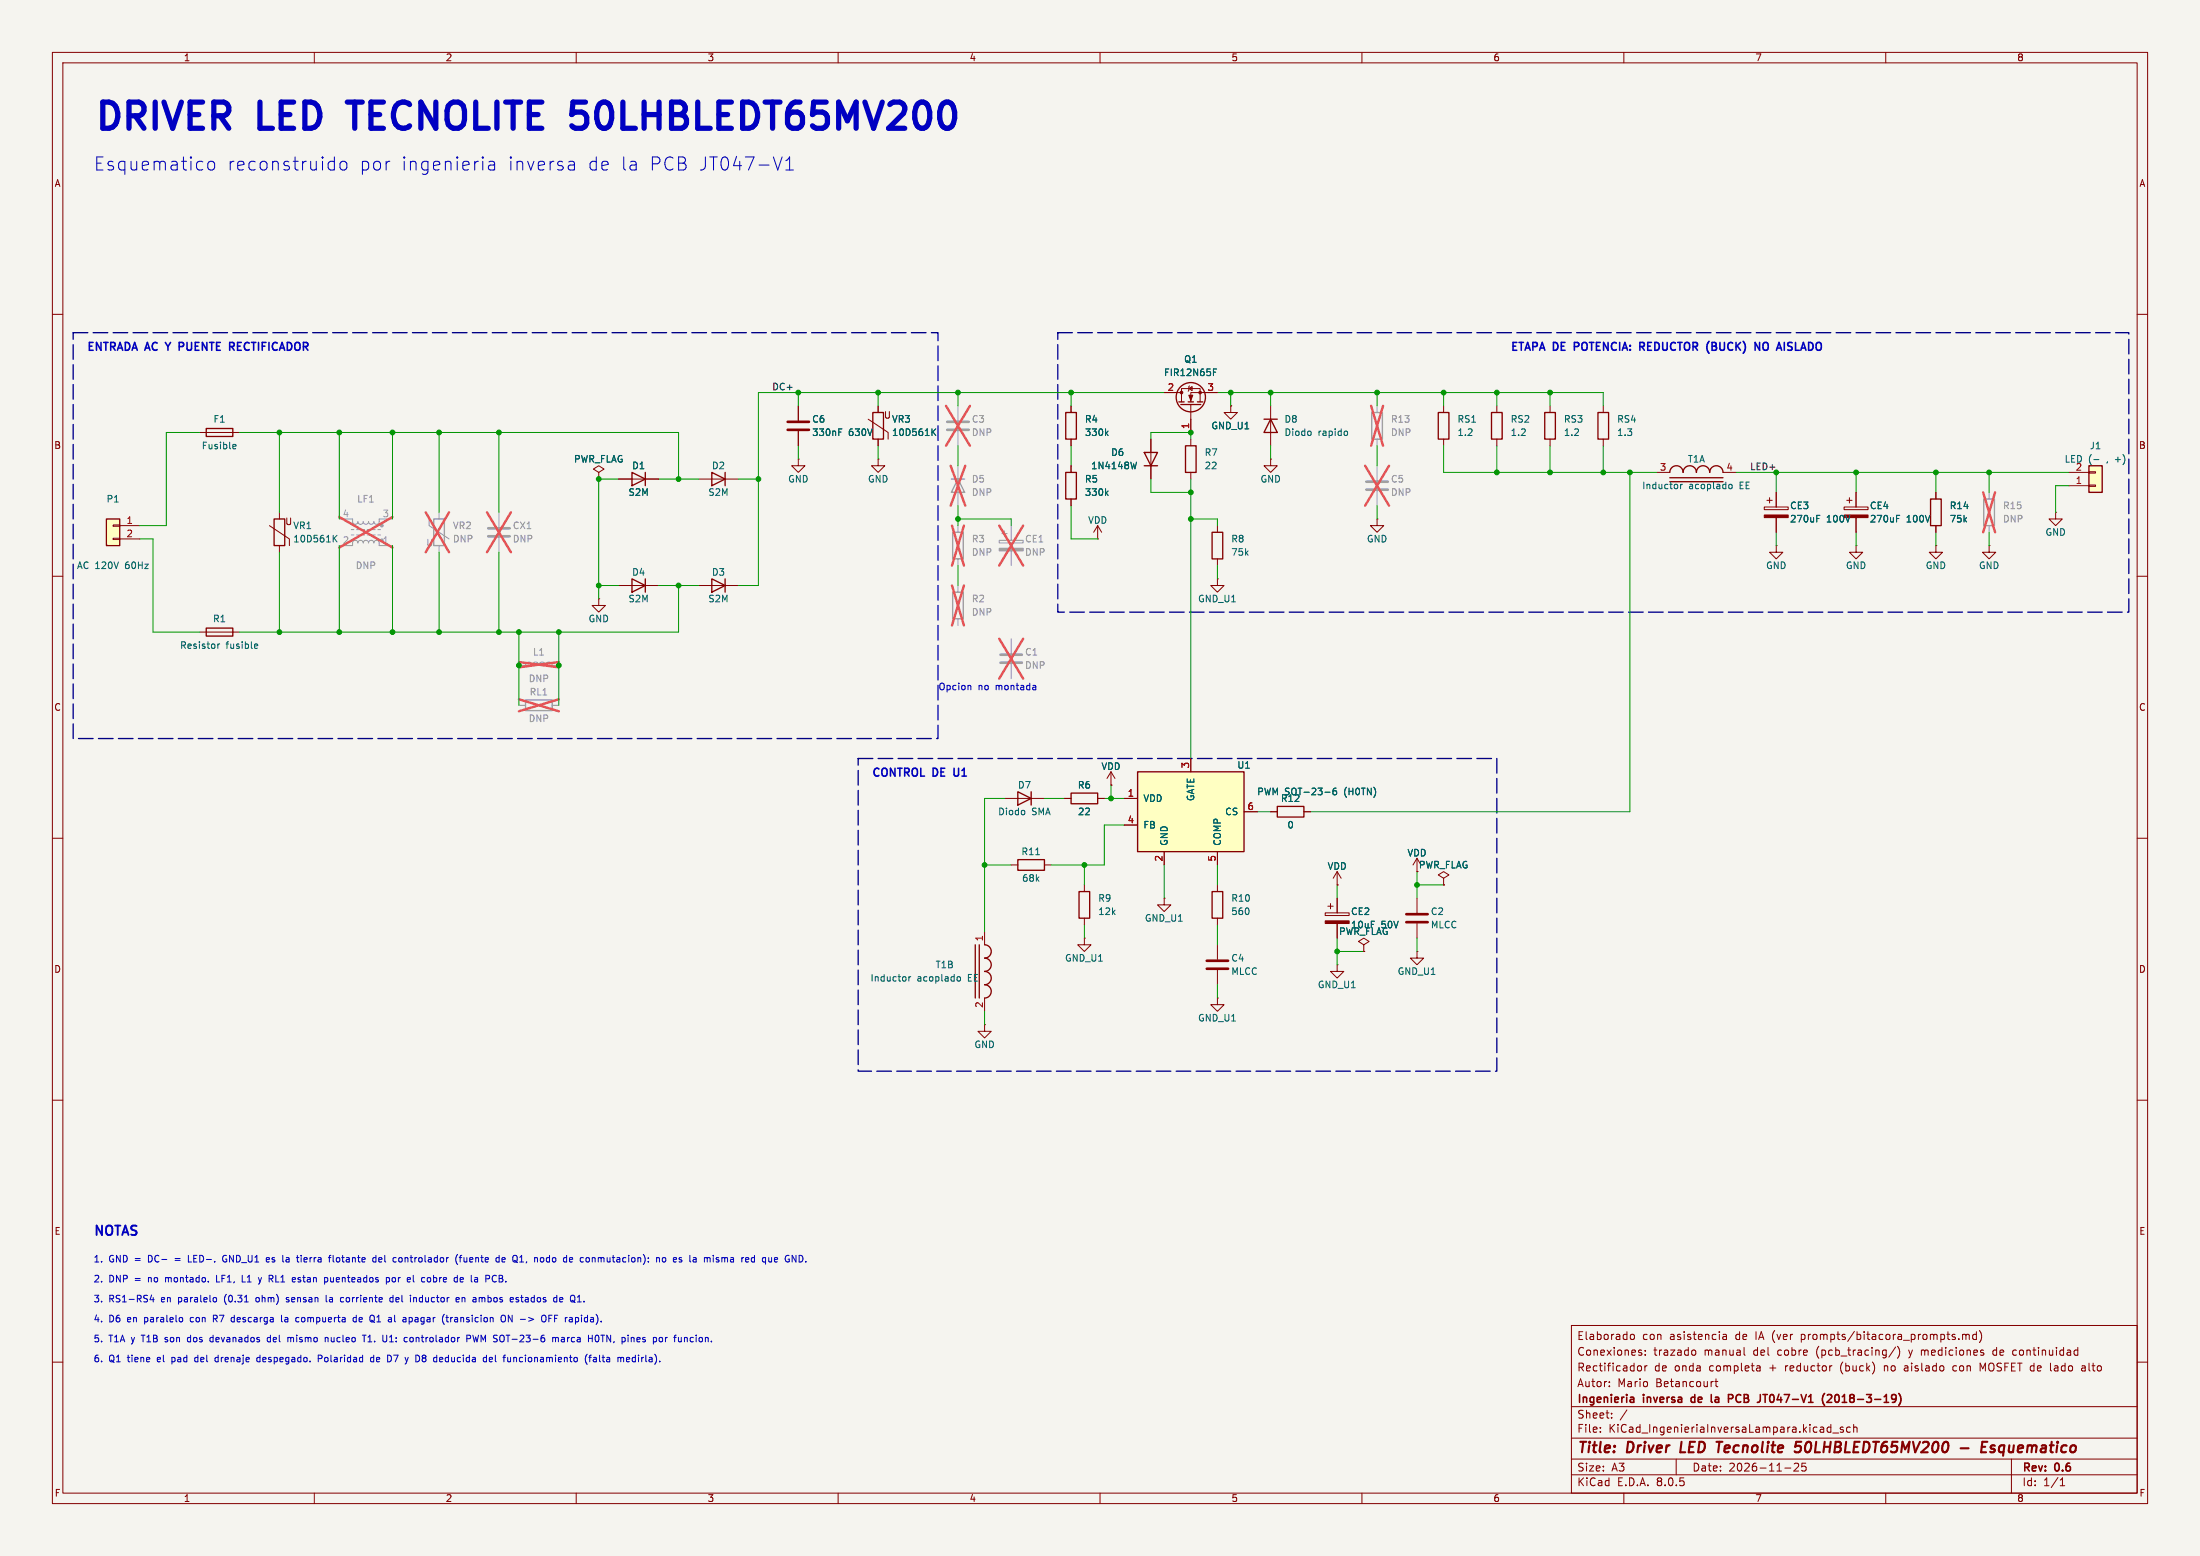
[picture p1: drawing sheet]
<svg xmlns="http://www.w3.org/2000/svg" width="420mm" height="297mm" viewBox="0 0 420 297" stroke-linecap="round" stroke-linejoin="round" font-family="sans-serif">
<path d="M0 0h420v297h-420z" fill="#f5f4ef" stroke="#f5f4ef" stroke-width=".19"/>
<g fill="none" stroke="#840000" stroke-width=".19">
<path d="M10 10h400v277h-400zM12 12h396v273h-396zM60 10v2M110 10v2M160 10v2M210 10v2M260 10v2M310 10v2M360 10v2M10 60h2M408 60h2M167.6 77.5v1.2"/>
<path d="M165.7 80l3.8 2.6v1.2M167.6 83.8v1.3M316.2 90.2h2.6M328.9 90.2h2.6M10 110h2M379.7 104.1v1.3h1.3l-1.3 1.3-1.2-1.3h1.2M379.7 104.1h.1M408 110h2M10 160h2M242.6 154.9h1.2M248.9 154.9h1.3M408 160h2"/>
<path d="M232.4 168.9v1.3M232.4 175.3v1.2M253 174.2h4.6v.6h-4.6zM253.5 173h1M254 172.5v1M255.3 171.5v2.7M255.3 176.3v2.8M270.5 171.5v2.7M270.5 176.3v2.8M260.3 180.3l1.1-.6-1.1-.6-1 .6 1 .6v1.3M260.3 181.6h.1M10 210h2"/>
<path d="M408 210h2M10 260h2M300 253h108v32h-108zM311.4 254.8l.3-.1 .3 .3v.4l-.3 .3-.3-.1-.2-.2zM313 258.2l.4 .1v.2l-.2 .2h-.3M313 257.7l.4 .1M314.1 258.5v.2M314.1 257.8v.1M323.2 257.7l.4 .1 .1 .2v.5l-.5 .2M328.9 254.8h.6l.1 .9M329.6 255l-.5 .1a.29 .29 0 0 0-.2 .3 .29 .29 0 0 0 .2 .3l.5-.1M332.9 257.2v1.3l.3 .2"/>
<path d="M361.9 257.1l-1.3 1.9M362.3 257a1.74 1.74 0 0 1-.1 2.3M373.9 255.5v.2M374.7 254.8l.4-.1 .2 .2M374.7 254.7v1M375.3 254.9l.2-.2 .4 .1v.9M375.3 254.9v.8M377.3 254.8l-.4-.1-.3 .3 .1 .6h.6M377.3 254.2v1.5M377.9 254a1.72 1.72 0 0 1 0 2.3M378.7 258.3v.3M380.7 257.7l-.3 .3v.4l.3 .3"/>
<path d="M384.2 258.4l.2 .2 .4 .1M384.8 257.7l-.4 .1-.2 .2M396.5 257.7l.2 .1M396.7 257.2v1.5M396.7 258.6l-.2 .1M408 260h2M300 278.5h108M300 274.5h108M300 268.5h108M305.5 273.2v.2M305.5 272.5v.1M307.2 264.5v.2"/>
<path d="M307.2 263.8v.1M307.7 270.5v.2M307.7 269.8v.1M310.6 269.1l-1.3 1.9M312.7 260.8l.4-.1 .3 .3-.2 .6h-.5M314 260.7v1M314.4 260.7l-.2 .1-.2 .2M320 278.5v3M326.9 263.7h.2M327.4 263.7h.5M327.6 263.2v1.3l.3 .2M335.5 260.7l.4 .1 .1 .9"/>
<path d="M336 261.6l-.5 .1M336 261l-.5 .1M342.5 279.4l.6-.1 .2 .1 .1 .3-1 1.1h1M344.7 279.3h-.7l-.1 .7 .3-.1h.5l.1 .2-.1 .5-.2 .2-.6-.2M349.5 271.9v1.5M349.5 272.5l-.4-.1-.3 .3 .1 .6h.6M349.6 260.7h.1M349.9 273.5h1.1M351.9 272.5l-.4-.1-.2 .2 .1 .2 .5 .2v.3h-.6M353.2 272.5l-.4-.1-.3 .3 .2 .6h.5M353.9 272.5l.2-.1 .3 .1 .1 .9M353.9 271.9v1.5"/>
<path d="M359.7 260.7v1M359.8 260.8h-.1M364 260.7l-.4 .1M364.1 261.1h-.4a.29 .29 0 0 0-.2 .3 .29 .29 0 0 0 .2 .3h.4M373.4 260.7h-.3l-.3 .3 .1 .5 .5 .2M379 260.2l-.5 1.1-.5-1.1v1.5M384 278.5v6.5M392.4 260.7l-.2 .1M392.4 261.1a.29 .29 0 0 0-.2 .3 .29 .29 0 0 0 .2 .3M397.4 260.8h.6l.1 .9M397.4 261.6h.7M398.1 261l-.7 .2"/>
<path d="M60 285v2M110 285v2M160 285v2M210 285v2M260 285v2M300 281.5h108M310 285v2M340.7 280.2h1.2M360 285v2M393.3 283.6h.9M393.3 282.5l.4-.4v1.5"/>
</g>
<path d="M321 275.2l-.2 2h.9M327.7 275.2h1.1M343.9 275.2h-1l-.2 1 .3-.2h.5l.3 .3v.5l-.3 .3h-.8M374.3 276.4h1.5M379.4 275.2h-1l-.2 2M380.8 276a.49 .49 0 0 0-.8 .3l.3 .2 .4 .1 .1 .2-.3 .4-.6-.1" fill="none" stroke="#840000" stroke-width=".4"/>
<path d="M311.4 266.7l.4 .1 .1 .9M311.9 267.6l-.5 .1M311.9 267l-.5 .1M322.9 266.8v.7M326.7 266.2v1.3l.2 .2M330 266.2h.5l.3 .3-.1 .4-.7 .1M336.5 266.2h.9M337 266.2v1.5M348.3 266a1.72 1.72 0 0 0 0 2.3M348.8 266.3l.6-.1 .2 .1 .1 .3-.9 1.1h.9M350.3 266.5v.9M362.5 266a1.73 1.73 0 0 1 0 2.3" fill="none" stroke="#840000" stroke-width=".3"/>
<path d="M100.3 133.6h5.1v2h-5.1z" fill="none" stroke="#9c9b98" stroke-width=".25"/>
<path d="M99.1 134.6h1.2M105.4 134.6h1.3" fill="none" stroke="#9c9b98" stroke-width=".19"/>
<path d="M99.1 133.5l7.6 2.3M106.7 133.5l-7.6 2.3" fill="none" stroke="#e75356" stroke-width=".46"/>
<path d="M166.6 78.7h2.1v5.1h-2.1zM318.8 90.2a1.27 1.27 0 0 1 1.2-1.3 1.27 1.27 0 0 1 1.3 1.3 1.27 1.27 0 0 1 1.3-1.3 1.27 1.27 0 0 1 1.2 1.3 1.27 1.27 0 0 1 1.3-1.3 1.27 1.27 0 0 1 1.3 1.3 1.27 1.27 0 0 1 1.3-1.3 1.27 1.27 0 0 1 1.2 1.3M318.8 91.9h10.1M318.8 91.2h10.1M243.8 153.9h5.1v2.1h-5.1zM231.4 170.2h2v5.1h-2z" fill="none" stroke="#840000" stroke-width=".25"/>
<path d="M253 175.8h4.6v.5h-4.6z" fill="#840000" stroke="#840000" stroke-width=".19"/>
<path d="M178.1 82.4l.5 .7M178.6 81.9l-.7 .7M320.8 92.4v.9M321.2 92.4l-.4 .3M330.1 92.6l.3-.2 .3 .3-.1 .5-.3 .1-.2-.1" fill="none" stroke="#006464" stroke-width=".19"/>
<path d="M268.5 176h4M268.5 174.5h4" fill="none" stroke="#840000" stroke-width=".51"/>
<path d="M398.8 88.9h2.5v5.1h-2.5z" fill="#ffffc2"/>
<g fill="none" stroke="#840000" stroke-width=".19">
<path d="M152.4 77.5v2.8M204.5 77.5v1.2M275.6 77.5v1.2M285.7 77.5v1.2M295.9 77.5v1.2M306.1 77.5v1.2M114.3 90.2l1-.7-1-.6-1 .6 1 .7v1.2M114.3 91.4h.1M118.1 91.4h7.6M133.3 91.4h7.7M152.4 87.6v1.3h1.3l-1.3 1.3-1.3-1.3h1.3M152.4 87.6h.1"/>
<path d="M152.4 82.3v2.8M167.6 87.6v1.3h1.3l-1.3 1.3-1.2-1.3h1.2M167.6 87.6h.1M204.5 83.8v1.3M219.7 83.8v7.6M262.9 99.1v1.2h1.3l-1.3 1.3-1.3-1.3h1.3M262.9 99.1h.1M275.6 83.8v1.3M285.7 83.8v1.3M295.9 83.8v1.3M306.1 83.8v1.3M369.6 94v1.3"/>
<path d="M395 92.7h3.8M395 90.2h3.8M398.8 90h1.2v.3h-1.2zM398.8 92.6h1.2v.2h-1.2zM114.3 114.3v1.3h1.3l-1.3 1.2-1.3-1.2h1.3M114.3 114.3h.1M118.1 111.8h7.6M133.3 111.8h7.7M232.4 110.5v1.3h1.3l-1.3 1.2-1.3-1.2h1.3M232.4 110.5h.1M232.4 100.3v1.3M232.4 106.7v1.3"/>
<path d="M369.6 100.3v1.3M191.8 152.4h7.6M203.2 152.4h1.3M209.5 152.4h1.3M212.1 149.9h.1M212.1 147.3l-.8 1.3M212.1 147.3v2.6M212.1 147.3l.8 1.3M188 177.8v2.5M193 165.1h1.3M199.4 165.1h1.3M207 179.1v1.2h1.3l-1.3 1.3-1.3-1.3h1.3"/>
<path d="M207 179.1h.1M207 168.9v1.3M207 175.3v1.2M222.2 171.5v1.2h1.3l-1.3 1.3-1.2-1.3h1.2M222.2 171.5h.1M255.3 168.9h.1M255.3 166.4l-.8 1.2M255.3 166.4v2.5M255.3 166.4l.7 1.2M270.5 163.8l-.8 1.3M270.5 163.8v2.6M270.5 163.8l.8 1.3"/>
<path d="M275.6 167.6l1-.6-1-.6-1 .6 1 .6v1.3M275.6 168.9h.1M188 195.6v1.3h1.2l-1.2 1.2-1.3-1.2h1.3M188 195.6h.1M188 190.5v2.5M232.4 190.5v1.3h1.3l-1.3 1.2-1.3-1.2h1.3M232.4 190.5h.1M232.4 180.3v2.8M232.4 185.2v2.8M270.5 181.6v1.3h1.3l-1.3 1.3-1.3-1.3h1.3M270.5 181.6h.1"/>
</g>
<g fill="none" stroke="#840000" stroke-width=".25">
<path d="M203.5 78.7h2v5.1h-2zM274.6 78.7h2v5.1h-2zM284.7 78.7h2.1v5.1h-2.1zM294.9 78.7h2v5.1h-2zM305.1 78.7h2v5.1h-2zM120.6 90.2l2.6 1.2-2.6 1.3zM123.2 90.2v2.5M135.9 90.2l2.5 1.2-2.5 1.3zM138.4 90.2v2.5M218.4 86.4h2.6l-1.3 2.5zM218.4 88.9h2.6M368.6 95.3h2v5h-2z"/>
<path d="M398.8 88.9h2.5v5.1h-2.5zM120.6 110.5l2.6 1.3-2.6 1.2zM123.2 110.5v2.5M135.9 110.5l2.5 1.3-2.5 1.2zM138.4 110.5v2.5M231.4 101.6h2v5.1h-2zM194.3 151.1l2.5 1.3-2.5 1.3zM196.8 151.1v2.6M204.5 151.4h5v2h-5zM194.3 164.1h5.1v2h-5.1zM206 170.2h2v5.1h-2zM186.2 180.3v10.2"/>
<path d="M186.9 180.3v10.2M188 180.3a1.27 1.27 0 0 1 1.2 1.3 1.27 1.27 0 0 1-1.2 1.3 1.27 1.27 0 0 1 1.2 1.3 1.27 1.27 0 0 1-1.2 1.2 1.27 1.27 0 0 1 1.2 1.3 1.27 1.27 0 0 1-1.2 1.3 1.27 1.27 0 0 1 1.2 1.2 1.27 1.27 0 0 1-1.2 1.3"/>
</g>
<path d="M160.1 82.5h.5M160.1 81.9h.6M211.2 82.6l.3 .5M211.5 82.3l-.4 .5M217 88.2l-.3 1.3M399.7 87.7h1M195.6 154.8v.6M197.7 163.1h.8M173.5 186.4v.9M173.9 186.4l-.4 .3M182.8 186.5l.3-.1 .3 .3-.2 .5-.3 .1-.1-.2" fill="none" stroke="#006464" stroke-width=".19"/>
<path d="M150.4 82h4M150.4 80.5h4M230.4 184.9h4M230.4 183.4h4" fill="none" stroke="#840000" stroke-width=".51"/>
<path d="M217.2 147.3h20.3v15.3h-20.3z" fill="#ffffc2"/>
<path d="M52.3 99.1h2.1v5h-2.1zM203.5 90.2h2v5.1h-2zM39.4 119.9h5v1.5h-5zM217.2 147.3h20.3v15.3h-20.3z" fill="none" stroke="#840000" stroke-width=".25"/>
<g fill="none" stroke="#840000" stroke-width=".19">
<path d="M234.9 77.5v1.2h1.3l-1.3 1.3-1.2-1.3h1.2M234.9 77.5h.1M53.3 97.8v1.3M204.5 88.9v1.3M204.5 95.3v1.2M51.4 100.3l3.8 2.6v1.2M53.3 104.1v1.3M209.5 102.9h.1M209.5 100.3l-.7 1.3M209.5 100.3v2.6M209.5 100.3l.8 1.3M38.1 120.7h7.6"/>
<path d="M214.6 152.4h2.6M214.6 157.5h2.6M227.3 144.8v2.5M237.5 154.9h2.5M222.2 162.6v2.5M232.4 162.6v2.5M255.3 184.2v1.2h1.2l-1.2 1.3-1.3-1.3h1.3M255.3 184.2h.1"/>
</g>
<path d="M211.2 94.1l.3 .5M211.5 93.7l-.4 .5M63.8 102.7l.5 .7M64.3 102.2l-.7 .7M41.6 122.9v.9M41.9 122.9l-.3 .3M48.8 122.9l.3 .1 .1 .2-.6 .1M49.1 123.7l-.3 .1M252.9 151.2h1M255.1 150.4l-.4 .1a.86 .86 0 0 0 0 1.2l.4-.1 .1-.4-.3-.3-.3 .1-.1 .2" fill="none" stroke="#006464" stroke-width=".19"/>
<path d="M180.8 82h4.1M180.8 80.5h4.1M191 126.5h4.1M191 125h4.1" fill="none" stroke="#9c9b98" stroke-width=".51"/>
<g fill="none" stroke="#9c9b98" stroke-width=".19">
<path d="M182.9 77.5v2.8M262.9 77.5v1.2M182.9 82.3v2.8M182.9 88.9v7.6M262.9 83.8v1.3M182.9 100.3v1.3M182.9 106.7v1.3M182.9 111.8v1.2M182.9 118.1v1.3M190.8 103.1h4.5v.5h-4.5zM191.3 101.9h1M191.8 101.3v1.1"/>
<path d="M193 100.3v2.8M193 105.2v2.8M193 121.9v2.8M193 126.7v2.8"/>
</g>
<g fill="none" stroke="#e75356" stroke-width=".46">
<path d="M180.6 77.5l4.6 7.6M185.2 77.5l-4.6 7.6M261.7 77.5l2.3 7.6M264 77.5l-2.3 7.6M181.5 88.9l2.8 7.6M184.3 88.9l-2.8 7.6M181.7 100.3l2.3 7.7M181.7 111.8l2.3 7.6M184 100.3l-2.3 7.7M184 111.8l-2.3 7.6M190.8 100.3l4.5 7.7M195.3 100.3l-4.5 7.7"/>
<path d="M190.8 121.9l4.5 7.6M195.3 121.9l-4.5 7.6"/>
</g>
<path d="M190.8 104.6h4.5v.6h-4.5z" fill="#9c9b98" stroke="#9c9b98" stroke-width=".19"/>
<path d="M261.9 78.7h2v5.1h-2zM181.6 91.4h2.5M182.9 91.4l1.2 2.6h-2.5zM181.9 101.6h2v5.1h-2zM181.9 113h2v5.1h-2z" fill="none" stroke="#9c9b98" stroke-width=".25"/>
<path d="M20.3 99.1h2.6v5h-2.6z" fill="#ffffc2"/>
<g fill="none" stroke="#840000" stroke-width=".19">
<path d="M152.4 77.5v2.8M167.6 77.5v1.2M204.5 77.5v1.2M222.2 74.9h3.4M225.6 76.7v-2.5h3.5v2.5M226.9 74.2l.7-.4v.7zM227.1 73.7l-.3 1M227.3 77.2v5.4M232.4 74.9h-5.1v1.8M234.9 77.5h.1M242.6 77.5v7.6M38.1 82.6h7.6"/>
<path d="M114.3 91.4h.1M118.1 91.4h2.5M123.2 91.4h2.5M152.4 82.3v2.8M167.6 83.8v1.3M204.5 83.8v1.3M204.5 88.9v1.3M204.5 95.3v1.2M219.7 83.8v2.6M219.7 88.9v2.5M227.3 83.8v1.3M227.3 90.2v1.2"/>
<path d="M242.6 87.6v1.3h1.2l-1.2 1.3-1.3-1.3h1.3M242.6 87.6h.1M336.8 96.8h4.6v.5h-4.6zM337.3 95.5h1M337.8 95v1M339.1 94v2.8M339.1 98.8v2.8M352 96.8h4.6v.5h-4.6zM352.6 95.5h1M353.1 95v1M354.3 94v2.8M354.3 98.8v2.8"/>
<path d="M369.6 94v1.3M392.4 97.8v1.3h1.3l-1.3 1.2-1.2-1.2h1.2M392.4 97.8h.1M21.6 102.7h1.3v.3h-1.3zM21.6 100.2h1.3v.3h-1.3zM22.9 100.3h3.8M22.9 102.9h3.8M339.1 104.1v1.3h1.3l-1.3 1.3-1.3-1.3h1.3M339.1 104.1h.1M354.3 104.1v1.3h1.3l-1.3 1.3-1.2-1.3h1.2M354.3 104.1h.1M369.6 104.1v1.3h1.2l-1.2 1.3-1.3-1.3h1.3"/>
<path d="M369.6 104.1h.1M369.6 100.3v1.3M203.2 152.4h1.3M209.5 152.4h1.3M212.1 149.9h.1M214.6 152.4h2.6M214.6 157.5h2.6M227.3 144.8v2.5M237.5 154.9h2.5M242.6 154.9h1.2M248.9 154.9h1.3M222.2 162.6v2.5"/>
<path d="M232.4 162.6v2.5M255.3 168.9h.1M255.3 171.5v2.7M255.3 176.3v2.8M275.6 168.9h.1M260.3 181.6h.1"/>
</g>
<g fill="none" stroke="#840000" stroke-width=".25">
<path d="M225 76.7h1.1M225.4 77.2h3.8M226.8 76.7h1M228.6 76.7h1M20.3 99.1h2.6v5h-2.6zM39.4 81.8h5v1.5h-5zM226.3 85.1h2v5.1h-2zM241.3 80h2.5M242.6 80l1.2 2.6h-2.5z"/>
<circle cx="227.3" cy="75.8" r="2.79"/>
</g>
<g fill="none" stroke="#006464" stroke-width=".19">
<path d="M231.7 71h.4M231.7 70.4h.6M44.6 84.8l.4 .1 .1 .2-.7 .1M45 85.6l-.4 .1M160.1 82.5h.5M160.1 81.9h.6M178.1 82.4l.5 .7M178.6 81.9l-.7 .7M211.2 82.6l.3 .5M211.2 94.1l.3 .5M211.5 82.3l-.4 .5M211.5 93.7l-.4 .5"/>
<path d="M217 88.2l-.3 1.3M250.2 82.4v.6M257 82.3l.3 .2v.4l-.3 .2M346.8 99h.4M346.8 98.4h.6M362.1 99h.4M362.1 98.4h.6M252.9 151.2h1M255.1 150.4l-.4 .1a.86 .86 0 0 0 0 1.2l.4-.1 .1-.4-.3-.3-.3 .1-.1 .2"/>
</g>
<path d="M260.9 91.9h4M260.9 93.5h4M93.2 100.8h4.1M93.2 102.4h4.1" fill="none" stroke="#9c9b98" stroke-width=".51"/>
<g fill="none" stroke="#9c9b98" stroke-width=".19">
<path d="M64.8 99.1h2.5l.1 .7 .4 .3 .4-.2 .1-.3 .1 .3 .3 .2 .5-.1 .1-.4 .2 .3 .3 .2 .4-.1 .2-.4 .1 .3 .2 .2 .5-.1 .2-.4 .2 .4 .4 .1 .3-.3 .1-.7h2.5M81.9 99.1v1.2l3.8 2.6M83.8 97.8v1.3M95.2 97.8v2.8M262.9 88.9v2.8M262.9 93.7v2.8M379.7 94v1.3M64.8 104.1h2.5l.1-.7 .4-.3 .4 .2 .1 .3 .2-.3 .3-.2 .4 .2 .1 .3 .2-.3 .3-.2 .4 .1 .2 .4 .2-.4 .4-.1 .3 .2 .1 .3 .2-.4 .4-.1 .3 .3 .1 .7h2.5M67.1 101.1h.5M67.1 102.1h.5M68.1 101.1h.5M68.1 102.1h.5"/>
<path d="M69.1 101.1h.5M69.1 102.1h.5M70.1 101.1h.5M70.1 102.1h.5M71.1 101.1h.5M71.1 102.1h.5M72.1 101.1h.5M72.1 102.1h.5M83.8 104.1v1.3M95.2 102.6v2.8M379.7 100.3v1.3M99.1 127h1.2a.64 .64 0 0 1 .7-.6 .64 .64 0 0 1 .6 .6 .64 .64 0 0 1 .6-.6 .64 .64 0 0 1 .7 .6 .64 .64 0 0 1 .6-.6 .64 .64 0 0 1 .6 .6 .64 .64 0 0 1 .7-.6 .64 .64 0 0 1 .6 .6h1.3"/>
</g>
<path d="M64.8 98.7l10.1 5.8M74.9 98.7l-10.1 5.8M81.3 97.8l4.4 7.6M85.7 97.8l-4.4 7.6M93 97.8l4.5 7.6M97.5 97.8l-4.5 7.6M260.6 88.9l4.6 7.6M265.2 88.9l-4.6 7.6M378.6 94l2.3 7.6M380.9 94l-2.3 7.6M99.1 126.4l7.6 1M106.7 126.4l-7.6 1" fill="none" stroke="#e75356" stroke-width=".46"/>
<g fill="#840000" stroke="#840000" stroke-width=".19">
<path d="M226.9 75.4h.8l-.4 1.1z"/>
<path d="M336.8 98.3h4.6v.5h-4.6z"/>
<path d="M352 98.3h4.6v.5h-4.6z"/>
<circle cx="229.1" cy="74.9" r=".25"/>
<circle cx="225.6" cy="74.9" r=".25"/>
</g>
<path d="M82.8 99.1h2v5h-2zM378.7 95.3h2v5h-2z" fill="none" stroke="#9c9b98" stroke-width=".25"/>
<circle cx="72.9" cy="100.3" r=".25" fill="#9c9b98" stroke="#9c9b98" stroke-width=".19"/>
<g fill="none" stroke="#0000c2" stroke-width=".19">
<path d="M39.9 30.9a.68 .68 0 0 1 1.1 .4v.7a.68 .68 0 0 1-.7 .5 .68 .68 0 0 1-.6-.5v-.7zM63.1 30.8l.7 .1M63.8 32.3l-.7 .2M63.8 30v2.5M65.1 30.9a.68 .68 0 0 1 1.1 .4v.7a.68 .68 0 0 1-.6 .5 .68 .68 0 0 1-.7-.5v-.7zM93.4 30.9l.2-.1 .7 .1 .1 .2v1.4M94.4 31.4l-.8 .1a.49 .49 0 0 0-.4 .5 .49 .49 0 0 0 .4 .5l.8-.2M108.8 30.8h.5l.4 .3v1.4M109.7 32.3l-.9 .2M109.7 31.4l-.9 .1M149.3 30l-.8 2.5M150 32.5h1.5"/>
<path d="M150 30.7l.7-.7v2.5M185.2 130.8l.1 .2v.7M197.6 130.8l.1 .2v.7M197.7 131.6l-.1 .1M197.7 131.1l-.1 .1M36 239.6v1.3h.6M42.9 239.6a.68 .68 0 0 0-.4 .7 .68 .68 0 0 0 .4 .6M57.5 239.6v.1M63.2 239.6l-.3 .2v1.1M63.6 239.6v1.1l.2 .2M71.8 239.6v1.3M87.4 239.4a1.46 1.46 0 0 0 0 2"/>
<path d="M88.2 239.6l-.3 .2v1.1M131.7 239.6l.1 1.2M28.9 247.2l-.3 .9h.8M29.2 247.7v.8M34.6 251.5l.3 .2v.4l-.3 .2M35.9 255.3l-.1 .2 .1 .6M37.3 259.2l-.1 .1 .1 .6M40.6 255.3h-.3l-.2 .2v.5l.5 .1M40.7 251.7h.5M41.1 247.7l.2 .2v.4l-.2 .2M41.2 251h-.5v1.3M41.3 243.4v1.3h.6"/>
<path d="M41.5 259.1h-.2l-.3 .2 .1 .5 .4 .1M44.1 252.1l.3 .2h.2M44.6 251.5h-.2l-.3 .2M46.2 243.4v1.3h.6M49 247.7l-.2 .2 .2 .5M49.3 243.8l.3 .9M49.6 259.2l-.3-.1-.3 .2 .1 .6h.5M49.6 244.7l-.3 .4M49.9 243.8l-.3 .9M51.4 240.1l-.4-.1-.2 .2 .1 .6h.5M51.4 240.3l-.6 .2M51.6 255.3h-.3l-.3 .2 .1 .6h.5"/>
<path d="M51.7 244.1l.4 .6M51.9 243.4l.2 .3-.1 .3-.1 .1M53.7 251v1.1l.2 .2M54.6 248.4l.4 .1M54.8 240l-.2 .1M54.8 240.4l-.2 .2 .2 .3M55 255.4l.3-.1 .2 .2M55 247.7l-.4 .1 .1 .2 .3 .1M55.5 255.5v.6M55.7 255.3l-.2 .2M56 243.8l.3 .1 .1 .3-.6 .1M56.3 244.6l-.3 .1"/>
<path d="M56.7 251.5h.4M57.1 252.3h-.4M57.5 240v.9M60.8 259.3h.6l.1-.2-.1-.3-.6-.1v1.2M62.1 255.4l.2-.1h.3v.8M62.1 255.3v.8M62.1 243.8l.4 .1 .1 .2-.1 .5-.4 .1M62.3 247.2v1.1l.2 .2M62.7 240h.5M65.2 247.7h.4M65.6 248.4l-.4 .1M68 251.5h-.3l-.3 .2 .1 .6h.5"/>
<path d="M68 251v1.3M69.2 254.9h.7M69.5 254.9v1.2M70.3 256.1h.7M70.5 255l-.2 .2M71.3 259.2l-.3-.1-.3 .2 .2 .6h.4M71.3 258.7v1.2M71.4 252.4h.1M71.4 251.2v.9M71.8 240.1l-.4-.1-.2 .3 .1 .5h.5M72.7 240l-.4 .2 .1 .6 .3 .1M72.9 240.3l-.6 .2"/>
<path d="M73.8 243.9l.3-.1 .3 .3-.2 .5h-.4M73.8 243.8v1.3M74.4 256.1h.7M74.5 255.2h-.1M75 247.7h-.3l-.3 .2 .1 .5h.5M75 247.2v1.3M75.1 243.8l-.3 .3v.4l.3 .2M75.2 258.7h.8M75.3 251v1.1l.2 .2M76.7 240.1l-.3-.1-.3 .3 .1 .5 .2 .1 .3-.1M78.1 252.3h.4M78.1 251.5v1.2"/>
<path d="M78.5 251.5h-.4M78.8 255.3h-.3l-.3 .2 .1 .5 .2 .1h.3M78.9 243.4v1.1l.2 .2M79 247.8l.3-.1 .2 .1M79 247.7v.8M80.7 259.9h.4M80.7 259.2h.1M80.8 259.2h.3M80.8 259.2l-.1 .1M81.1 258.7h-.4M81.7 243.9l.3-.1 .2 .3M82.2 244.5l-.2 .2-.3-.1"/>
<path d="M84.1 259.1l.4 .2M84.5 259.9h-.4M84.5 259.4l-.6 .1M84.8 250.9h.1M85.1 251.5h.5M85.3 251v1.1l.3 .2M86 251.5v.8M86.3 251.5l-.3 .2M87.1 248.1l.6-.1-.1-.3h-.4l-.1 .1v.6h.5M87.7 240h.5M87.9 244.3l.6-.1-.1-.3-.4-.1-.1 .2v.6h.5M88.2 247.7v.8"/>
<path d="M88.6 247.7l-.4 .1M88.6 240v.7l.2 .2M89.1 255.5h.6l.1-.2v-.3l-.7-.1v1.2M90.3 254.9l.3 1.2 .2-.9 .3 .9M91.5 247.7v.8M91.8 247.7l-.3 .1M92.7 259.1l.2 .1M92.9 258.7v1.2M92.9 259.9h-.2M93.4 259.5l.6-.1v-.2l-.4-.1-.2 .2 .1 .6h.5M94.5 243.4l.2 .1M94.7 244.6l-.2 .1"/>
<path d="M95.8 251.1l.2-.1a.43 .43 0 0 1 .5 .5v.4a.42 .42 0 0 1-.4 .4 .42 .42 0 0 1-.4-.4zM95.8 240.5l.6-.2v-.2l-.4-.1-.2 .2 .1 .6h.5M97 252.3v-1.3l.8 1.3M98.1 259.1v.8M98.3 259.1l-.2 .1M99 247.7h-.3l-.2 .1 .1 .2 .4 .1v.3h-.5M99.2 240.9h.7M104.1 251.1a.9 .9 0 0 1 0 1.2M104.4 240.1l-.1 .2 .1 .5M104.8 251.7h.4M105.4 251h-.6v1.3M105.5 255.4l.4-.1 .2 .2"/>
<path d="M105.5 255.3v.8M106.1 255.5l.1-.2h.3l.1 .8M106.1 255.5v.6M106.8 248.1l.6-.1v-.3h-.4l-.2 .1 .1 .6h.5M107.2 255.3h.5M107.7 255.6h-.4l-.2 .2 .2 .3h.4M110.2 248.5h.8M112.1 258.5a1.46 1.46 0 0 0 0 1.9M112.4 259.1h.5M112.9 258.7l-.3 .1v1.1M113.1 240.1h.5M113.3 259.2h.5l.1 .7"/>
<path d="M113.6 255.3l.3-.4a.68 .68 0 0 1 .5 .6 .68 .68 0 0 1-.5 .6l-.3-.5M113.9 259.4l-.5 .1-.2 .1 .2 .3h.5M114.7 254.9h.7M119.6 259.5l.6-.1-.1-.2-.3-.1-.2 .2 .1 .6h.4M120.7 255.3l.4 .2v.6M125.5 240l.4 .2v.7M126.5 240.2l.2-.2 .3 .2 .1 .4-.1 .2-.3 .1-.2-.1zM127 255.3v.8M127.4 255.3l-.4 .2M131.2 255.3v.8M134.7 240l.3 .2M135 240.2v.7"/>
<path d="M135.1 240.1l-.1 .1M137.8 240v.9M138.2 240l-.4 .2M153.8 240.8v.1"/>
</g>
<g fill="none" stroke="#0000c2" stroke-width=".3">
<path d="M31.6 65.4l.5 .7M34.2 65.4h.7M34.9 66.1h-.7M44.2 66.1l.5 .8M44.4 65.4l.3 .2-.1 .4-.2 .1M300.6 66.1h.5M301.1 65.4h-.5v1.5M313.1 65.4h.7M313.4 66.1l.5 .8M313.8 66.1h-.7M326.8 66.1h.5M327.3 65.4h-.5v1.5h.6"/>
<path d="M335.1 65.4l.8 1.5v-1.5M337.2 65.4a.5 .5 0 0 0-.6 .5v.5a.5 .5 0 0 0 .6 .5M341.3 66.8l.5 .1M341.3 65.8l.1 .2 .4 .1M341.9 65.4h-.3l-.3 .2M182.1 146.6l.1 1.4"/>
</g>
<path d="M66.3 19.5h2.9M109.4 19.5h2.4M109.9 21.4h1.2l.4 .2M111.5 24.2l-.4 .3h-1.2" fill="none" stroke="#0000c2" stroke-width="1"/>
<path d="M14 63.5h165.1v77.5h-165.1zM201.9 63.5h204.5v53.3h-204.5zM163.8 144.8h121.9v59.7h-121.9z" fill="none" stroke="#000084" stroke-width=".25" stroke-dasharray="2.8 1"/>
<g fill="none" stroke="#009600" stroke-width=".19">
<path d="M152.4 74.9v2.6M167.6 74.9v2.6M182.9 74.9v2.6M204.5 74.9v2.6M222.2 74.9h-77.4v36.9h-3.8M232.4 74.9h73.7v2.6M234.9 74.9v2.6M242.6 74.9v2.6M262.9 74.9v2.6M275.6 74.9v2.6M285.7 74.9v2.6M295.9 74.9v2.6"/>
<path d="M38.1 82.6h-6.4v17.7h-5M45.7 82.6h83.8v8.8M53.3 82.6v15.2M64.8 82.6v16.5M74.9 82.6v16.5M83.8 82.6v15.2M95.2 82.6v15.2M118.1 91.4h-3.8v22.9M125.7 91.4h7.6M141 91.4h3.8M152.4 85.1v2.5M167.6 85.1v2.5"/>
<path d="M182.9 99.1h10.1v1.2M182.9 85.1v3.8M182.9 96.5v3.8M204.5 96.5v6.4h5M204.5 85.1v3.8M219.7 83.8v-1.2h7.6v1.2M219.7 91.4v2.6h7.6M227.3 99.1h5.1v1.2M227.3 91.4v53.4M242.6 85.1v2.5M262.9 85.1v3.8M262.9 96.5v2.6"/>
<path d="M275.6 85.1v5.1h40.6M285.7 85.1v5.1M295.9 85.1v5.1M306.1 85.1v5.1M311.1 90.2v64.7h-60.9M331.5 90.2h63.5M339.1 90.2v3.8M354.3 90.2v3.8M369.6 90.2v3.8M379.7 90.2v3.8M395 92.7h-2.6v5.1M26.7 102.9h2.5v17.8h8.9"/>
<path d="M53.3 105.4v15.3M64.8 104.1v16.6M74.9 104.1v16.6M83.8 105.4v15.3M95.2 105.4v15.3M114.3 111.8h3.8M125.7 111.8h7.6M129.5 111.8v8.9h-83.8M182.9 108v3.8M232.4 108v2.5M339.1 101.6v2.5M354.3 101.6v2.5"/>
<path d="M369.6 101.6v2.5M379.7 101.6v2.5M99.1 120.7v13.9M106.7 120.7v13.9M191.8 152.4h-3.8v25.4M199.4 152.4h3.8M210.8 152.4h3.8M212.1 149.9v2.5M214.6 157.5h-3.8v7.6h-10.1M240 154.9h2.6M188 165.1h5M207 165.1v3.8"/>
<path d="M207 176.5v2.6M222.2 165.1v6.4M232.4 165.1v3.8M232.4 176.5v3.8M255.3 168.9v2.6M255.3 179.1v5.1M270.5 166.4v5.1M270.5 179.1v2.5M270.5 168.9h5.1M188 193v2.6M232.4 188v2.5M255.3 181.6h5"/>
</g>
<g fill="#009600" stroke="#009600" stroke-width=".19">
<circle cx="53.3" cy="82.6" r=".46"/>
<circle cx="64.8" cy="120.7" r=".46"/>
<circle cx="53.3" cy="120.7" r=".46"/>
<circle cx="129.5" cy="91.4" r=".46"/>
<circle cx="129.5" cy="111.8" r=".46"/>
<circle cx="144.8" cy="91.4" r=".46"/>
<circle cx="152.4" cy="74.9" r=".46"/>
<circle cx="167.6" cy="74.9" r=".46"/>
<circle cx="114.3" cy="91.4" r=".46"/>
<circle cx="114.3" cy="111.8" r=".46"/>
<circle cx="64.8" cy="82.6" r=".46"/>
<circle cx="106.7" cy="127" r=".46"/>
<circle cx="99.1" cy="127" r=".46"/>
<circle cx="99.1" cy="120.7" r=".46"/>
<circle cx="106.7" cy="120.7" r=".46"/>
<circle cx="83.8" cy="82.6" r=".46"/>
<circle cx="95.2" cy="82.6" r=".46"/>
<circle cx="74.9" cy="120.7" r=".46"/>
<circle cx="83.8" cy="120.7" r=".46"/>
<circle cx="95.2" cy="120.7" r=".46"/>
<circle cx="74.9" cy="82.6" r=".46"/>
<circle cx="295.9" cy="74.9" r=".46"/>
<circle cx="295.9" cy="90.2" r=".46"/>
<circle cx="285.7" cy="90.2" r=".46"/>
<circle cx="275.6" cy="74.9" r=".46"/>
<circle cx="285.7" cy="74.9" r=".46"/>
<circle cx="306.1" cy="90.2" r=".46"/>
<circle cx="311.1" cy="90.2" r=".46"/>
<circle cx="227.3" cy="94" r=".46"/>
<circle cx="204.5" cy="74.9" r=".46"/>
<circle cx="182.9" cy="74.9" r=".46"/>
<circle cx="182.9" cy="99.1" r=".46"/>
<circle cx="270.5" cy="168.9" r=".46"/>
<circle cx="207" cy="165.1" r=".46"/>
<circle cx="188" cy="165.1" r=".46"/>
<circle cx="212.1" cy="152.4" r=".46"/>
<circle cx="255.3" cy="181.6" r=".46"/>
<circle cx="379.7" cy="90.2" r=".46"/>
<circle cx="369.6" cy="90.2" r=".46"/>
<circle cx="354.3" cy="90.2" r=".46"/>
<circle cx="339.1" cy="90.2" r=".46"/>
<circle cx="262.9" cy="74.9" r=".46"/>
<circle cx="227.3" cy="99.1" r=".46"/>
<circle cx="227.3" cy="82.6" r=".46"/>
<circle cx="242.6" cy="74.9" r=".46"/>
<circle cx="234.9" cy="74.9" r=".46"/>
</g>
<g font-size="7" fill="#0000c2">
<text x="17.8" y="25.2">DRIVER</text>
<text x="49.8" y="25.2">LED</text>
<text x="69.2" y="25.2">TECNOLITE</text>
<text x="113.5" y="25.2">50LHBLEDT65MV200</text>
</g>
<g font-size="3.5" fill="#0000c2">
<text x="17.8" y="32.8">Esquematico</text>
<text x="43.2" y="32.8">reconstruido</text>
<text x="68.4" y="32.8">por</text>
<text x="76.3" y="32.8">ingenieria</text>
<text x="96.7" y="32.8">inversa</text>
<text x="111.9" y="32.8">de la</text>
<text x="123.6" y="32.8">PCB JT047-V1</text>
</g>
<g font-size="2.8" fill="#840000">
<text x="301" y="277.9">Title:</text>
<text x="310.6" y="277.9">Driver</text>
<text x="321.6" y="277.9">LED</text>
<text x="329.4" y="277.9">Tecnolite</text>
<text x="345.1" y="277.9">50LHBLEDT65MV200</text>
<text x="377.5" y="277.9">-</text>
<text x="382.3" y="277.9">Esquematico</text>
</g>
<text font-size="2.5" fill="#0000c2" x="17.8" y="236">NOTAS</text>
<g font-size="2.1" fill="#0000c2">
<text x="16.5" y="67.1">ENTRADA AC</text>
<text x="32.4" y="67.1">Y</text>
<text x="35.5" y="67.1">PUENTE</text>
<text x="45.7" y="67.1">RECTIFICADOR</text>
<text x="288.3" y="67.1">ETAPA DE</text>
<text x="301.2" y="67.1">POTENCIA:</text>
<text x="314.3" y="67.1">REDUCTOR</text>
<text x="327.7" y="67.1">(BUCK)</text>
<text x="337.5" y="67.1">NO</text>
<text x="342.4" y="67.1">AISLADO</text>
<text x="166.4" y="148.3">CONTROL</text>
<text x="178.2" y="148.3">DE</text>
<text x="182.8" y="148.3">U1</text>
</g>
<g font-size="2.1" fill="#840000">
<text x="301" y="256">Elaborado</text>
<text x="313.5" y="256">con</text>
<text x="318.8" y="256">asistencia</text>
<text x="331.5" y="256">de</text>
<text x="335.4" y="256">IA (ver</text>
<text x="344.4" y="256">prompts/bitacora_prompts.md)</text>
<text x="301" y="262">Rectificador</text>
<text x="301" y="259">Conexiones:</text>
<text x="315.6" y="259">trazado</text>
<text x="315.8" y="262">de</text>
<text x="319.7" y="262">onda</text>
<text x="325.4" y="259">manual</text>
<text x="326.5" y="262">completa</text>
<text x="334.9" y="259">del</text>
<text x="338" y="262">+</text>
<text x="339.6" y="259">cobre</text>
<text x="341.2" y="262">reductor</text>
<text x="347.1" y="259">(pcb_tracing/)</text>
<text x="351.9" y="262">(buck)</text>
<text x="360.4" y="262">no</text>
<text x="364.4" y="262">aislado</text>
<text x="365" y="259">y mediciones</text>
<text x="373.8" y="262">con</text>
<text x="379.1" y="262">MOSFET de</text>
<text x="381.3" y="259">de</text>
<text x="385.3" y="259">continuidad</text>
<text x="392.9" y="262">lado</text>
<text x="399" y="262">alto</text>
<text x="301" y="268.2">Ingenieria</text>
<text x="301" y="265">Autor:</text>
<text x="308.8" y="265">Mario</text>
<text x="313.8" y="268.2">inversa</text>
<text x="316.2" y="265">Betancourt</text>
<text x="323.5" y="268.2">de</text>
<text x="327.9" y="268.2">la</text>
<text x="331.8" y="268.2">PCB</text>
<text x="338.1" y="268.2">JT047-V1</text>
<text x="350.9" y="268.2">(2018-3-19)</text>
<text x="301" y="273.7">File:</text>
<text x="301" y="271">Sheet:</text>
<text x="307.1" y="273.7">KiCad_IngenieriaInversaLampara.kicad_sch</text>
<text x="301" y="281.1">Size:</text>
<text x="307.6" y="281.1">A3</text>
<text x="323" y="281.1">Date:</text>
<text x="330" y="281.1">2026-11-25</text>
<text x="386" y="281.3">Rev:</text>
<text x="392.4" y="281.3">0.6</text>
<text x="301" y="283.9">KiCad</text>
<text x="308.7" y="283.9">E.D.A.</text>
<text x="316.3" y="283.9">8.0.5</text>
<text x="386" y="283.9">Id:</text>
<text x="390.1" y="283.9">1/1</text>
</g>
<g font-size="1.8" fill="#840000">
<text x="35" y="11.9">1</text>
<text x="85" y="11.9">2</text>
<text x="135" y="11.9">3</text>
<text x="185" y="11.9">4</text>
<text x="235" y="11.9">5</text>
<text x="285" y="11.9">6</text>
<text x="335" y="11.9">7</text>
<text x="385" y="11.9">8</text>
<text x="10.3" y="35.9">A</text>
<text x="408.3" y="35.9">A</text>
<text x="168.6" y="80.1">U</text>
<text x="10.3" y="85.9">B</text>
<text x="408.2" y="85.9">B</text>
<text x="54.3" y="100.4">U</text>
<text x="10.3" y="135.9">C</text>
<text x="408.2" y="135.9">C</text>
<text x="10.3" y="185.9">D</text>
<text x="408.2" y="185.9">D</text>
<text x="10.3" y="235.9">E</text>
<text x="408.3" y="235.9">E</text>
<text x="10.3" y="285.9">F</text>
<text x="35" y="286.9">1</text>
<text x="85" y="286.9">2</text>
<text x="135" y="286.9">3</text>
<text x="185" y="286.9">4</text>
<text x="235" y="286.9">5</text>
<text x="285" y="286.9">6</text>
<text x="335" y="286.9">7</text>
<text x="385" y="286.9">8</text>
<text x="408.3" y="285.9">F</text>
</g>
<g font-size="1.8" fill="#006464">
<text x="222.1" y="72">FIR12N65F</text>
<text x="226" y="69.4">Q1</text>
<text x="40.7" y="80.9">F1</text>
<text x="154.9" y="80.9">C6</text>
<text x="154.9" y="83.4">330nF</text>
<text x="162" y="83.4">630V</text>
<text x="170.2" y="80.9">VR3</text>
<text x="170.2" y="83.4">10D561K</text>
<text x="207" y="80.9">R4</text>
<text x="207" y="83.4">330k</text>
<text x="231.2" y="82.1">GND_U1</text>
<text x="245.1" y="80.9">D8</text>
<text x="245.1" y="83.4">Diodo</text>
<text x="251.6" y="83.4">rapido</text>
<text x="278.1" y="80.9">RS1</text>
<text x="278.1" y="83.4">1.2</text>
<text x="288.3" y="80.9">RS2</text>
<text x="288.3" y="83.4">1.2</text>
<text x="298.5" y="80.9">RS3</text>
<text x="298.5" y="83.4">1.2</text>
<text x="308.6" y="80.9">RS4</text>
<text x="308.6" y="83.4">1.3</text>
<text x="38.4" y="86">Fusible</text>
<text x="109.5" y="88.5">PWR_FLAG</text>
<text x="120.6" y="89.8">D1</text>
<text x="135.8" y="89.8">D2</text>
<text x="208.2" y="89.8">1N4148W</text>
<text x="212" y="87.2">D6</text>
<text x="229.9" y="87.2">R7</text>
<text x="229.9" y="89.8">22</text>
<text x="322.1" y="88.5">T1A</text>
<text x="394.1" y="88.5">LED (-</text>
<text x="396.2" y="89.9">2</text>
<text x="398.9" y="86">J1</text>
<text x="402.3" y="88.5">,</text>
<text x="404" y="88.5">+)</text>
<text x="119.9" y="94.8">S2M</text>
<text x="135.1" y="94.8">S2M</text>
<text x="150.4" y="92.3">GND</text>
<text x="165.6" y="92.3">GND</text>
<text x="207" y="92.3">R5</text>
<text x="207" y="94.8">330k</text>
<text x="240.5" y="92.3">GND</text>
<text x="313.4" y="93.6">Inductor</text>
<text x="322.4" y="93.6">acoplado</text>
<text x="332.2" y="93.6">EE</text>
<text x="20.2" y="96.1">P1</text>
<text x="55.9" y="101.2">VR1</text>
<text x="207.6" y="100.2">VDD</text>
<text x="341.6" y="97.4">CE3</text>
<text x="341.6" y="99.9">270uF</text>
<text x="348.7" y="99.9">100V</text>
<text x="356.9" y="97.4">CE4</text>
<text x="356.9" y="99.9">270uF</text>
<text x="363.9" y="99.9">100V</text>
<text x="372.1" y="97.4">R14</text>
<text x="372.1" y="99.9">75k</text>
<text x="55.9" y="103.7">10D561K</text>
<text x="235" y="103.7">R8</text>
<text x="235" y="106.3">75k</text>
<text x="260.9" y="103.7">GND</text>
<text x="390.4" y="102.5">GND</text>
<text x="14.6" y="108.8">AC 120V</text>
<text x="24" y="108.8">60Hz</text>
<text x="120.6" y="110.1">D4</text>
<text x="135.8" y="110.1">D3</text>
<text x="337.1" y="108.8">GND</text>
<text x="352.3" y="108.8">GND</text>
<text x="367.5" y="108.8">GND</text>
<text x="377.7" y="108.8">GND</text>
<text x="40.6" y="119">R1</text>
<text x="112.3" y="119">GND</text>
<text x="119.9" y="115.2">S2M</text>
<text x="135.1" y="115.2">S2M</text>
<text x="228.6" y="115.2">GND_U1</text>
<text x="34.3" y="124.1">Resistor</text>
<text x="43.1" y="124.1">fusible</text>
<text x="210.2" y="147.2">VDD</text>
<text x="236.1" y="146.9">U1</text>
<text x="190.5" y="155.8">Diodo</text>
<text x="194.2" y="150.7">D7</text>
<text x="197" y="155.8">SMA</text>
<text x="205.7" y="150.7">R6</text>
<text x="205.7" y="155.8">22</text>
<text x="218.2" y="153.3">VDD</text>
<text x="228.2" y="153" transform="rotate(-90 228.2 153)">GATE</text>
<text x="233.8" y="155.8">CS</text>
<text x="239.9" y="152">PWM SOT-23-6</text>
<text x="244.4" y="153.3">R12</text>
<text x="256.7" y="152">(H0TN)</text>
<text x="218.2" y="158.3">FB</text>
<text x="223.1" y="161.5" transform="rotate(-90 223.1 161.5)">GND</text>
<text x="233.3" y="161.5" transform="rotate(-90 233.3 161.5)">COMP</text>
<text x="245.7" y="158.3">0</text>
<text x="194.9" y="163.4">R11</text>
<text x="253.4" y="166.2">VDD</text>
<text x="268.6" y="163.7">VDD</text>
<text x="270.8" y="166">PWR_FLAG</text>
<text x="195" y="168.5">68k</text>
<text x="209.6" y="172.3">R9</text>
<text x="235" y="172.3">R10</text>
<text x="209.6" y="174.9">12k</text>
<text x="218.5" y="176.1">GND_U1</text>
<text x="235" y="174.9">560</text>
<text x="255.5" y="178.7">PWR_FLAG</text>
<text x="257.8" y="174.9">CE2</text>
<text x="257.8" y="177.4">10uF</text>
<text x="263.6" y="177.4">50V</text>
<text x="273.1" y="174.9">C2</text>
<text x="273.1" y="177.4">MLCC</text>
<text x="178.5" y="185">T1B</text>
<text x="203.2" y="183.7">GND_U1</text>
<text x="235" y="183.7">C4</text>
<text x="166.1" y="187.6">Inductor</text>
<text x="175.1" y="187.6">acoplado</text>
<text x="184.9" y="187.6">EE</text>
<text x="235" y="186.3">MLCC</text>
<text x="251.5" y="188.8">GND_U1</text>
<text x="266.7" y="186.3">GND_U1</text>
<text x="228.6" y="195.2">GND_U1</text>
<text x="185.9" y="200.3">GND</text>
</g>
<g font-size="1.8" fill="#0f0f0f">
<text x="147.3" y="74.6">DC+</text>
<text x="334" y="89.8">LED+</text>
</g>
<g font-size="1.8" fill="#a90000">
<text x="222.8" y="74.7">2</text>
<text x="230.4" y="74.7">3</text>
<text x="227.1" y="82" transform="rotate(-90 227.1 82)">1</text>
<text x="316.8" y="89.9">3</text>
<text x="329.5" y="89.9">4</text>
<text x="396.2" y="92.5">1</text>
<text x="24.1" y="100.1">1</text>
<text x="24.1" y="102.6">2</text>
<text x="227.1" y="146.8" transform="rotate(-90 227.1 146.8)">3</text>
<text x="215.2" y="152.1">1</text>
<text x="238.1" y="154.7">6</text>
<text x="215.2" y="157.2">4</text>
<text x="222" y="164.5" transform="rotate(-90 222 164.5)">2</text>
<text x="232.2" y="164.5" transform="rotate(-90 232.2 164.5)">5</text>
<text x="187.7" y="179.8" transform="rotate(-90 187.7 179.8)">1</text>
<text x="187.7" y="192.5" transform="rotate(-90 187.7 192.5)">2</text>
</g>
<g font-size="1.8" fill="#939391">
<text x="185.4" y="80.9">C3</text>
<text x="185.4" y="83.4">DNP</text>
<text x="265.4" y="80.9">R13</text>
<text x="265.4" y="83.4">DNP</text>
<text x="185.4" y="92.3">D5</text>
<text x="185.4" y="94.8">DNP</text>
<text x="265.4" y="92.3">C5</text>
<text x="265.4" y="94.8">DNP</text>
<text x="68.1" y="96.1">LF1</text>
<text x="86.4" y="101.2">VR2</text>
<text x="97.8" y="101.2">CX1</text>
<text x="382.3" y="97.4">R15</text>
<text x="382.3" y="99.9">DNP</text>
<text x="86.4" y="103.7">DNP</text>
<text x="97.8" y="103.7">DNP</text>
<text x="185.4" y="103.7">R3</text>
<text x="185.4" y="106.3">DNP</text>
<text x="195.6" y="103.7">CE1</text>
<text x="195.6" y="106.3">DNP</text>
<text x="67.8" y="108.8">DNP</text>
<text x="185.4" y="115.2">R2</text>
<text x="185.4" y="117.7">DNP</text>
<text x="101.6" y="125.3">L1</text>
<text x="195.6" y="125.3">C1</text>
<text x="100.8" y="130.4">DNP</text>
<text x="195.6" y="127.9">DNP</text>
<text x="101" y="132.9">RL1</text>
<text x="100.8" y="138">DNP</text>
</g>
<g font-size="1.8" fill="#a5a4a2">
<text x="65.3" y="98.8">4</text>
<text x="73" y="98.8">3</text>
<text x="65.3" y="103.9">2</text>
<text x="73" y="103.9">1</text>
</g>
<text font-size="1.8" fill="#9c9b98" x="81.3" y="104.5">U</text>
<g font-size="1.8" fill="#0000c2">
<text x="179.1" y="131.8">Opcion</text>
<text x="186.7" y="131.8">no</text>
<text x="190.2" y="131.8">montada</text>
<text x="17.8" y="244.9">2.</text>
<text x="17.8" y="241.1">1.</text>
<text x="20.8" y="244.9">DNP</text>
<text x="20.8" y="241.1">GND =</text>
<text x="25.8" y="244.9">=</text>
<text x="28.5" y="244.9">no</text>
<text x="28.5" y="241.1">DC-</text>
<text x="32" y="244.9">montado.</text>
<text x="33.8" y="241.1">=</text>
<text x="36.6" y="241.1">LED-.</text>
<text x="42" y="244.9">LF1,</text>
<text x="43.4" y="241.1">GND_U1</text>
<text x="47.1" y="244.9">L1</text>
<text x="50.5" y="244.9">y</text>
<text x="51.9" y="241.1">es</text>
<text x="52.6" y="244.9">RL1</text>
<text x="55.2" y="241.1">la</text>
<text x="57.3" y="244.9">estan</text>
<text x="58.2" y="241.1">tierra</text>
<text x="63.6" y="244.9">puenteados</text>
<text x="64.5" y="241.1">flotante</text>
<text x="73.1" y="241.1">del</text>
<text x="75.6" y="244.9">por</text>
<text x="77.1" y="241.1">controlador</text>
<text x="79.8" y="244.9">el</text>
<text x="82.8" y="244.9">cobre</text>
<text x="89.2" y="244.9">de</text>
<text x="89.2" y="241.1">(fuente</text>
<text x="92.6" y="244.9">la</text>
<text x="95.6" y="244.9">PCB.</text>
<text x="97.2" y="241.1">de</text>
<text x="100.6" y="241.1">Q1,</text>
<text x="104.9" y="241.1">nodo</text>
<text x="110.7" y="241.1">de</text>
<text x="114.1" y="241.1">conmutacion):</text>
<text x="128.8" y="241.1">no</text>
<text x="132.3" y="241.1">es</text>
<text x="135.6" y="241.1">la</text>
<text x="138.5" y="241.1">misma</text>
<text x="145.9" y="241.1">red</text>
<text x="150.1" y="241.1">que</text>
<text x="17.8" y="248.7">3.</text>
<text x="20.8" y="248.7">RS1-RS4</text>
<text x="30.9" y="248.7">en</text>
<text x="34.3" y="248.7">paralelo</text>
<text x="43.3" y="248.7">(0.31</text>
<text x="49.5" y="248.7">ohm)</text>
<text x="55.5" y="248.7">sensan</text>
<text x="63.3" y="248.7">la</text>
<text x="66.3" y="248.7">corriente</text>
<text x="75.9" y="248.7">del</text>
<text x="80" y="248.7">inductor</text>
<text x="89" y="248.7">en</text>
<text x="92.4" y="248.7">ambos</text>
<text x="99.7" y="248.7">estados</text>
<text x="108.2" y="248.7">de</text>
<text x="111.6" y="248.7">Q1.</text>
<text x="17.8" y="252.5">4.</text>
<text x="17.8" y="256.3">5.</text>
<text x="20.8" y="252.5">D6</text>
<text x="20.8" y="256.3">T1A y</text>
<text x="24.4" y="252.5">en</text>
<text x="27.3" y="256.3">T1B</text>
<text x="27.8" y="252.5">paralelo</text>
<text x="32" y="256.3">son</text>
<text x="36.5" y="256.3">dos</text>
<text x="36.8" y="252.5">con</text>
<text x="41" y="256.3">devanados</text>
<text x="41.4" y="252.5">R7</text>
<text x="45" y="252.5">descarga</text>
<text x="52.1" y="256.3">del</text>
<text x="54.8" y="252.5">la</text>
<text x="56.2" y="256.3">mismo</text>
<text x="57.7" y="252.5">compuerta</text>
<text x="63.5" y="256.3">nucleo</text>
<text x="68.9" y="252.5">de</text>
<text x="71" y="256.3">T1.</text>
<text x="72.3" y="252.5">Q1</text>
<text x="74.9" y="256.3">U1:</text>
<text x="76" y="252.5">al</text>
<text x="79" y="252.5">apagar</text>
<text x="79.2" y="256.3">controlador</text>
<text x="86.7" y="252.5">(transicion</text>
<text x="91.4" y="256.3">PWM SOT-23-6</text>
<text x="98.2" y="252.5">ON -&gt;</text>
<text x="106.3" y="252.5">OFF rapida).</text>
<text x="108.2" y="256.3">marca</text>
<text x="115.2" y="256.3">H0TN,</text>
<text x="121.8" y="256.3">pines</text>
<text x="128" y="256.3">por</text>
<text x="132.3" y="256.3">funcion.</text>
<text x="17.8" y="260.1">6.</text>
<text x="20.8" y="260.1">Q1</text>
<text x="24.5" y="260.1">tiene</text>
<text x="30.3" y="260.1">el</text>
<text x="33.2" y="260.1">pad</text>
<text x="37.8" y="260.1">del</text>
<text x="41.9" y="260.1">drenaje</text>
<text x="50.1" y="260.1">despegado.</text>
<text x="62" y="260.1">Polaridad</text>
<text x="72.2" y="260.1">de</text>
<text x="75.6" y="260.1">D7</text>
<text x="79.3" y="260.1">y</text>
<text x="81.4" y="260.1">D8</text>
<text x="85.1" y="260.1">deducida</text>
<text x="94.8" y="260.1">del</text>
<text x="98.8" y="260.1">funcionamiento</text>
<text x="114.6" y="260.1">(falta</text>
<text x="121" y="260.1">medirla).</text>
</g>
</svg>
